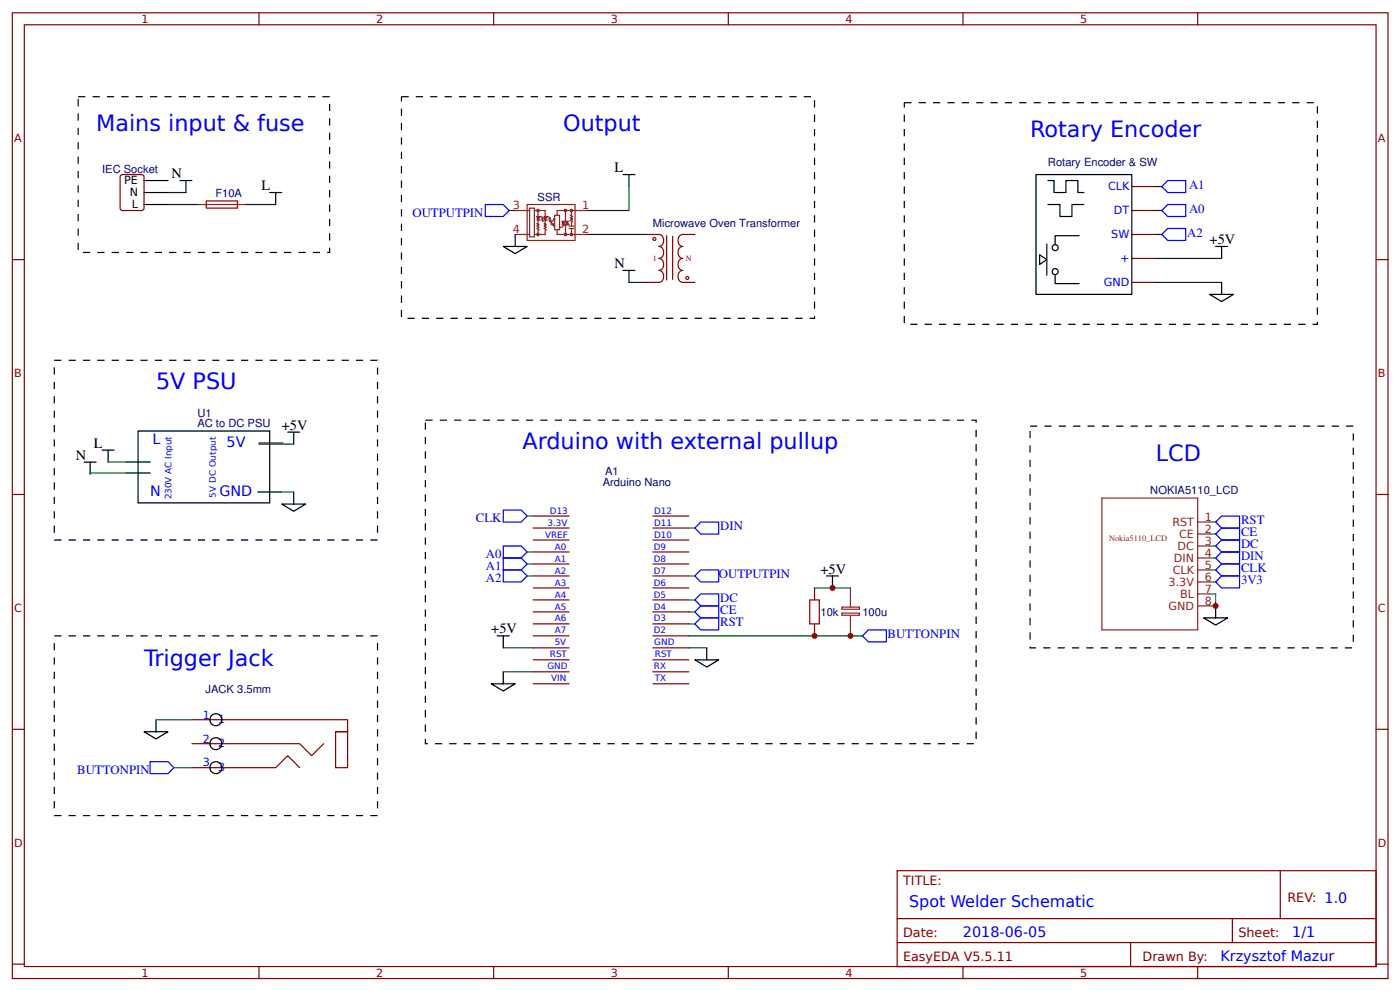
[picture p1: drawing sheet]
<svg xmlns="http://www.w3.org/2000/svg" width="309mm" height="219mm" viewBox="0 0 309 219" stroke-linecap="round" stroke-linejoin="round" font-family="sans-serif">
<g fill="none" stroke="#800" stroke-width=".26">
<path d="M2.7 2.8h304v213.3h-304zM5.4 5.5h298.7v207.9h-298.7zM57.2 2.8v2.7M109.1 2.8v2.7M160.9 2.8v2.7M212.8 2.8v2.7M264.7 2.8v2.7M26.8 38.6l4.5-.1 .5 .3v7.2l-.2 .4-4.5 .1-.5-.3-.1-7.1zM2.7 57.3h2.7M45.6 44.4h6.8l.1 1.5-6.9 .1zM143 51.8h2.6M147.3 52v9.8"/>
<path d="M148.6 52.2v9.5M150.9 51.8h2.6M250.1 51.8h5.3M250.1 46.5h5.3M250.1 41.2h5.3M250.1 57.1h5.3M304.1 57.3h2.6M143 62.4h2.6M150.9 62.4h2.6M250.1 62.4h5.3M57.2 97.8h5.3M2.7 109.2h2.7"/>
<path d="M27.9 102h5.3M27.9 104.4h5.3M57 108.7h5.3M117.8 119.2h8M117.8 116.6h8M117.8 114h8M144.3 119.2h7.9M144.3 116.6h7.9M144.3 114h7.9M304.1 109.2h2.6M117.8 137.8h8M117.8 135.1h8"/>
<path d="M117.8 132.5h8M117.8 129.8h8M117.8 127.2h8M117.8 124.5h8M117.8 121.9h8M144.3 137.8h7.9M144.3 135.1h7.9M144.3 132.5h7.9M144.3 129.8h7.9M144.3 127.2h7.9M144.3 124.5h7.9M144.3 121.9h7.9"/>
<path d="M180 129.8v2.7M180 137.8v2.6M42.4 158.9h34.4v2.7h-2.6M117.8 151h8M117.8 148.4h8M117.8 145.7h8M117.8 143.1h8M117.8 140.4h8M144.3 151h7.9M144.3 148.4h7.9M144.3 145.7h7.9M144.3 143.1h7.9"/>
<path d="M144.3 140.4h7.9M2.7 161.1h2.7M42.4 164.2h23.8l2.7 2.7 2.6-2.7M42.4 169.5h18.5l2.7-2.6 2.6 2.6M74.2 161.6h2.6v7.9h-2.6zM304.1 161.1h2.6M198.3 192.3h105.8v21.1h-105.8zM282.9 192.3v10.6M2.7 212.9h2.7M57.2 213.4v2.7M109.1 213.4v2.7M160.9 213.4v2.7"/>
<path d="M198.3 202.9h105.8M198.3 208.1h105.8M212.8 213.4v2.7M249.8 208.1v5.3M264.7 213.4v2.7M272.3 202.9v5.2M304.1 212.9h2.6"/>
</g>
<g fill="none" stroke="#a00000" stroke-width=".26">
<path d="M145.6 51.8a1.36 1.36 0 0 1 1.1 1.3 1.36 1.36 0 0 1-1.1 1.3 1.36 1.36 0 0 1 1.1 1.3 1.36 1.36 0 0 1-1.1 1.4 1.36 1.36 0 0 1 1.1 1.3 1.36 1.36 0 0 1-1.1 1.3 1.36 1.36 0 0 1 1.1 1.3 1.36 1.36 0 0 1-1.1 1.4M150.9 51.8a1.36 1.36 0 0 0-1.1 1.3 1.36 1.36 0 0 0 1.1 1.3 1.36 1.36 0 0 0-1.1 1.3 1.36 1.36 0 0 0 1.1 1.4 1.36 1.36 0 0 0-1.1 1.3 1.36 1.36 0 0 0 1.1 1.3 1.36 1.36 0 0 0-1.1 1.3 1.36 1.36 0 0 0 1.1 1.4M178.9 132.5h2.2v5.3h-2.2z"/>
<circle cx="144.6" cy="52.8" r=".33"/>
<circle cx="151.9" cy="61.4" r=".33"/>
</g>
<g fill="none" stroke="#000" stroke-width=".26">
<path d="M31.8 39.9h5.3M39.8 39.9h2.6M41.1 39.9v2.6M137.7 38.5h2.6M139 38.5v2.7M228.9 38.5h21.2v26.5h-21.2zM231.6 39.9h1.3v2.6h2.7v-2.6h2.6v2.6h1.3M31.8 45.2h5.3M31.8 42.5h5.3M59.6 42.5h2.7M60.9 42.5v2.7M111.2 54.4h5.3l-2.6 1.6z"/>
<path d="M113.9 51.8v2.6M137.7 59.7h2.6M139 59.7v2.7M229.7 56.3l1.6 1-1.6 1.1zM231.3 53.9v6.9M231.6 45.2h2.6v2.6h2.7v-2.6h2.6M238.5 52h-5.3v1.9M268.6 54.4h2.7M270 54.4v2.7M233.2 60.8v1.8h5.3M267.3 65h5.3l-2.6 1.6zM270 62.4v2.6"/>
<path d="M22.6 99.4h2.6M23.9 99.4v2.6M30.5 95.2h29.1v15.8h-29.1zM63.6 95.4h2.6M64.9 95.4v2.7M18.6 102h2.6M19.9 102v2.7M62.3 111.3h5.2l-2.6 1.6zM64.9 108.7v2.6M182.6 127.2h2.7M184 127.2v2.6M266 136.4h5.3l-2.7 1.6z"/>
<path d="M268.6 133.8v2.6M34.5 158.9v2.7M108.6 151h5.3l-2.7 1.6zM109.9 140.4h2.6M111.2 140.4v2.7M111.2 148.4v2.6M153.5 145.7h5.3l-2.6 1.6zM156.2 143.1v2.6M31.8 161.6h5.3l-2.6 1.6z"/>
<circle cx="233.2" cy="54.7" r=".66"/>
<circle cx="233.2" cy="60" r=".66"/>
<circle cx="47.7" cy="158.9" r="1.32"/>
<circle cx="47.7" cy="169.5" r="1.32"/>
<circle cx="47.7" cy="164.2" r="1.32"/>
</g>
<g fill="#8d2323" stroke="#8d2323" stroke-width=".26">
<path d="M118.6 47.8h.8l-.5 .8z"/>
<path d="M120.2 47.8h.8l-.5 .8z"/>
<path d="M124.2 48.9h.8l-.6 .8z"/>
<path d="M125.2 48.9l.6 .8h-.8z"/>
<circle cx="118.9" cy="51.8" r=".26"/>
<circle cx="118.9" cy="46.5" r=".26"/>
<circle cx="125" cy="51.8" r=".26"/>
<circle cx="125" cy="46.5" r=".26"/>
<circle cx="126.3" cy="51.8" r=".26"/>
<circle cx="126.3" cy="46.5" r=".26"/>
</g>
<g fill="none" stroke="#8d2323" stroke-width=".26">
<path d="M43.7 45.2h10.6M113.9 51.8h3.1M113.9 46.5h3.1M116.5 45.2h10.6v7.9h-10.6zM117 46h1.1v6.3h-1.1zM118.1 46.5h2.4v1.3M118.6 48.6h.8M118.9 48.6v.8h-.3l.5 .3-.5 .2 .5 .3-.5 .3 .5 .2-.2 .3v.8M118.9 46.5v1.3M119.7 48.3l.2 .6M119.7 47.8l.2 .5M119.9 48.9v-.3v.3"/>
<path d="M119.9 48.3v-.2v.2M120.2 48.6h.8M120.5 48.6v.8h-.3l.5 .3-.5 .2 .5 .3-.5 .3 .5 .2-.2 .3v.8h-2.4M121.3 48.3l.2 .6M121.3 47.8l.2 .5M121.5 48.9v-.3v.3M121.5 48.3v-.2v.2M121.8 48.6v1.1M122.1 49.7l.2-.3v.3zM122.3 49.7v.2h.3M122.6 47.5h1v3.2h-1zM122.6 48.3h-.3v.3l-.5 .5 .5 .6"/>
<path d="M123.1 50.7v1.1h6.6M124.2 49.7h.8v2.1M124.7 49.7l-.5 .5h-.6M125 46.5v2.4h.8M125.8 49.9h1M125.8 50.5h1M126.3 46.5v1h-.3l.6 .3-.6 .3 .6 .2-.6 .3 .6 .3-.3 .2v.8M126.3 50.5v1.3M129.7 46.5h-6.6v1M243.5 110h21.2v29.1h-21.2zM264.7 115.3h2.6M264.7 117.9h2.6"/>
<path d="M186 135.4h3.9v.5h-3.9zM186 134.1h3.9v.4h-3.9zM187.9 129.8v4.3M187.9 135.9v4.5M264.7 120.6h2.6M264.7 123.2h2.6M264.7 133.8h2.6M264.7 131.2h2.6M264.7 125.9h2.6M264.7 128.5h2.6"/>
</g>
<g fill="none" stroke="#080" stroke-width=".26">
<path d="M37.1 42.5h4M37.1 45.2h6.6M54.3 45.2h6.6M112.5 46.5h1.4M129.7 51.8h13.3M139 41.2v5.3h-9.3M255.4 46.5h1.3M255.4 51.8h1.3M255.4 41.2h1.3M255.4 57.1h14.6M139 62.4h4M255.4 62.4h14.6"/>
<path d="M57.2 97.8v.3h7.7M23.9 102h9.3M33.2 104.4h-13.3v.3M57 108.7h7.9M116.5 114h1.3M152.2 116.6h1.3M267.3 117.9h1.3M267.3 115.3h1.3M116.5 127.2h1.3M116.5 121.9h1.3M116.5 124.5h1.3M152.2 127.2h1.3"/>
<path d="M152.2 132.5h1.3M152.2 135.1h1.3M152.2 137.8h1.3M180 129.8h7.9M267.3 131.2h1.3v2.6h-1.3M267.3 128.5h1.3M267.3 125.9h1.3M267.3 123.2h1.3M267.3 120.6h1.3M34.5 158.9h7.9M111.2 143.1h6.6M111.2 148.4h6.6"/>
<path d="M152.2 143.1h4M152.2 140.4h38.4M38.4 169.5h4"/>
</g>
<g fill="none" stroke="#00f" stroke-width=".26">
<path d="M258 39.9h4v2.6h-4l-1.3-1.3zM107.2 45.2h4l1.3 1.3-1.3 1.3h-4zM256.7 51.8l1.3-1.3h4v2.6h-4zM258 45.2h4v2.6h-4l-1.3-1.3zM111.2 112.6h4l1.3 1.4-1.3 1.3h-4zM154.9 115.3h3.9v2.6h-3.9l-1.4-1.3zM268.6 117.9l1.4-1.3h3.9v2.6h-3.9zM270 114h3.9v2.6h-3.9l-1.4-1.3zM270 119.2h3.9v2.7h-3.9l-1.4-1.3zM111.2 120.6h4l1.3 1.3-1.3 1.3h-4zM111.2 123.2h4l1.3 1.3-1.3 1.4h-4zM111.2 125.9h4l1.3 1.3-1.3 1.3h-4z"/>
<path d="M153.5 132.5l1.4-1.3h3.9v2.6h-3.9zM153.5 137.8l1.4-1.4h3.9v2.7h-3.9zM154.9 125.9h3.9v2.6h-3.9l-1.4-1.3zM154.9 133.8h3.9v2.6h-3.9l-1.4-1.3zM268.6 125.9l1.4-1.4h3.9v2.7h-3.9zM270 121.9h3.9v2.6h-3.9l-1.4-1.3zM270 127.2h3.9v2.6h-3.9l-1.4-1.3zM190.6 140.4l1.3-1.3h4v2.6h-4zM33.2 168.2h3.9l1.3 1.3-1.3 1.3h-3.9z"/>
</g>
<path d="M17.3 21.4h55.5v34.3h-55.5zM88.7 21.4h91.3v48.9h-91.3zM199.8 22.7h91.3v48.9h-91.3zM12 79.6h71.4v39.6h-71.4zM94 92.8h121.7v71.4h-121.7zM227.6 94.1h71.5v49h-71.5zM12 140.4h71.4v39.7h-71.4z" fill="none" stroke="#000" stroke-width=".26" stroke-dasharray="1.6 1.6" stroke-linecap="butt"/>
<g fill="#c00">
<circle cx="268.6" cy="133.8" r=".66"/>
<circle cx="187.9" cy="140.4" r=".66"/>
<circle cx="180" cy="140.4" r=".66"/>
<circle cx="184" cy="129.8" r=".66"/>
</g>
<g font-size="4.9" fill="#00f">
<text x="21.3" y="28.9">Mains input &amp; fuse</text>
<text x="124.4" y="28.9">Output</text>
<text x="227.6" y="30.3">Rotary Encoder</text>
<text x="34.5" y="85.8">5V PSU</text>
<text x="115.4" y="99.1">Arduino with external pullup</text>
<text x="255.4" y="101.7">LCD</text>
<text x="31.8" y="147">Trigger Jack</text>
</g>
<text font-size="3.5" fill="#00f" x="200.9" y="200.2">Spot Welder Schematic</text>
<g font-size="3.2">
<text x="37.9" y="39.3">N</text>
<text x="57.8" y="42">L</text>
<text x="135.8" y="38">L</text>
<text x="267.3" y="53.9">+5V</text>
<text x="135.8" y="59.2">N</text>
<text x="62.3" y="94.9">+5V</text>
<text x="16.7" y="101.5">N</text>
<text x="20.7" y="98.9">L</text>
<text x="181.3" y="126.7">+5V</text>
<text x="108.6" y="139.9">+5V</text>
</g>
<g font-size="3.2" fill="#00f">
<text x="33.7" y="98.1">L</text>
<text x="50.1" y="98.6">5V</text>
<text x="33.2" y="109.5">N</text>
<text x="48.5" y="109.5">GND</text>
<text x="212.8" y="206.8">2018-06-05</text>
<text x="285.6" y="206.8">1/1</text>
<text x="269.7" y="212.1">Krzysztof Mazur</text>
</g>
<g font-size="2.8" fill="#00f">
<text x="262.8" y="41.6">A1</text>
<text x="91.1" y="47.8">OUTPUTPIN</text>
<text x="262.8" y="46.9">A0</text>
<text x="262.3" y="52.3">A2</text>
<text x="105.2" y="115.3">CLK</text>
<text x="159.2" y="117.1">DIN</text>
<text x="274.3" y="115.8">RST</text>
<text x="274.3" y="118.5">CE</text>
<text x="107.4" y="123.2">A0</text>
<text x="107.4" y="125.9">A1</text>
<text x="274.3" y="121.1">DC</text>
<text x="274.3" y="123.7">DIN</text>
<text x="107.4" y="128.5">A2</text>
<text x="158.9" y="127.7">OUTPUTPIN</text>
<text x="274.3" y="126.4">CLK</text>
<text x="274.3" y="129">3V3</text>
<text x="159.2" y="133">DC</text>
<text x="159.2" y="135.7">CE</text>
<text x="159.2" y="138.3">RST</text>
<text x="196.1" y="140.9">BUTTONPIN</text>
<text x="17.1" y="170.9">BUTTONPIN</text>
</g>
<g font-size="2.8" fill="#800">
<text x="199.6" y="195.4">TITLE:</text>
<text x="284.5" y="199.2">REV: 1.0</text>
<text x="199.6" y="206.8">Date:</text>
<text x="273.7" y="206.8">Sheet:</text>
<text x="199.6" y="212.1">EasyEDA V5.5.11</text>
<text x="252.5" y="212.1">Drawn By:</text>
</g>
<g font-size="2.5" fill="#800">
<text x="31.3" y="5.1">1</text>
<text x="83.2" y="5.1">2</text>
<text x="135" y="5.1">3</text>
<text x="186.9" y="5.1">4</text>
<text x="238.7" y="5.1">5</text>
<text x="3.1" y="31.4">A</text>
<text x="304.5" y="31.4">A</text>
<text x="3.1" y="83.3">B</text>
<text x="304.5" y="83.3">B</text>
<text x="3.1" y="135.1">C</text>
<text x="304.5" y="135.1">C</text>
<text x="3.1" y="187">D</text>
<text x="304.5" y="187">D</text>
<text x="31.3" y="215.7">1</text>
<text x="83.2" y="215.7">2</text>
<text x="135" y="215.7">3</text>
<text x="186.9" y="215.7">4</text>
<text x="238.7" y="215.7">5</text>
</g>
<g font-size="2.5" fill="#000080">
<text x="22.6" y="38.2">IEC Socket</text>
<text x="231.6" y="36.7">Rotary Encoder &amp; SW</text>
<text x="47.6" y="43.6">F10A</text>
<text x="118.8" y="44.4">SSR</text>
<text x="144.3" y="50.2">Microwave Oven Transformer</text>
<text x="43.6" y="94.4">AC to DC PSU</text>
<text x="43.6" y="92">U1</text>
<text x="133.2" y="107.3">Arduino Nano</text>
<text x="133.7" y="105">A1</text>
<text x="254.2" y="109.2">NOKIA5110_LCD</text>
<text x="181.3" y="136">10k</text>
<text x="190.6" y="136">100u</text>
<text x="45.4" y="153.1">JACK 3.5mm</text>
</g>
<g font-size="2.5">
<text x="27.5" y="40.7">PE</text>
<text x="28.7" y="43.3">N</text>
<text x="29.1" y="46">L</text>
</g>
<g font-size="2.5" fill="#00f">
<text x="244.9" y="42">CLK</text>
<text x="246.2" y="47.3">DT</text>
<text x="245.6" y="52.6">SW</text>
<text x="247.5" y="57.9">+</text>
<text x="243.9" y="63.2">GND</text>
<text x="44.8" y="158.7">1</text>
<text x="48.2" y="159.7">1</text>
<text x="44.8" y="164">2</text>
<text x="48.2" y="165">2</text>
<text x="44.8" y="169.3">3</text>
<text x="48.2" y="170.3">3</text>
</g>
<g font-size="2.5" fill="#8d2323">
<text x="113.3" y="46.2">3</text>
<text x="128.7" y="46.2">1</text>
<text x="113.3" y="51.5">4</text>
<text x="128.7" y="51.5">2</text>
<text x="259.1" y="116.1">RST</text>
<text x="260.6" y="118.7">CE</text>
<text x="266.3" y="115">1</text>
<text x="266.3" y="117.7">2</text>
<text x="259.4" y="124">DIN</text>
<text x="260.2" y="121.4">DC</text>
<text x="266.3" y="120.3">3</text>
<text x="266.3" y="123">4</text>
<text x="266.3" y="125.6">5</text>
<text x="258.2" y="129.3">3.3V</text>
<text x="259.1" y="126.7">CLK</text>
<text x="260.8" y="131.9">BL</text>
<text x="266.3" y="130.9">7</text>
<text x="266.3" y="128.2">6</text>
<text x="258.2" y="134.6">GND</text>
<text x="266.3" y="133.5">8</text>
</g>
<g font-size="1.9" fill="#00f">
<text x="37.9" y="110.3" transform="rotate(-90 37.9 110.3)">230V AC Input</text>
<text x="47.7" y="109.9" transform="rotate(-90 47.7 109.9)">5V DC Output</text>
<text x="121.5" y="113.4">D13</text>
<text x="144.5" y="113.4">D12</text>
<text x="120.5" y="118.7">VREF</text>
<text x="121" y="116.1">3.3V</text>
<text x="144.5" y="118.7">D10</text>
<text x="144.5" y="116.1">D11</text>
<text x="122.6" y="121.4">A0</text>
<text x="122.6" y="124">A1</text>
<text x="144.5" y="124">D8</text>
<text x="144.5" y="121.4">D9</text>
<text x="122.6" y="126.7">A2</text>
<text x="122.6" y="129.3">A3</text>
<text x="122.6" y="131.9">A4</text>
<text x="144.5" y="131.9">D5</text>
<text x="144.5" y="129.3">D6</text>
<text x="144.5" y="126.7">D7</text>
<text x="122.6" y="134.6">A5</text>
<text x="122.6" y="137.2">A6</text>
<text x="144.5" y="137.2">D3</text>
<text x="144.5" y="134.6">D4</text>
<text x="122.6" y="139.9">A7</text>
<text x="122.6" y="142.5">5V</text>
<text x="144.5" y="139.9">D2</text>
<text x="144.6" y="142.5">GND</text>
<text x="121" y="147.8">GND</text>
<text x="121.5" y="145.2">RST</text>
<text x="144.5" y="147.8">RX</text>
<text x="144.7" y="145.2">RST</text>
<text x="121.8" y="150.5">VIN</text>
<text x="144.7" y="150.5">TX</text>
</g>
<text font-size="1.9" fill="#8d2323" x="245.1" y="119.5">Nokia5110_LCD</text>
<g font-size="1.8" fill="#a00000">
<text x="144.3" y="57.7">1</text>
<text x="151.6" y="57.7">N</text>
</g>
</svg>
